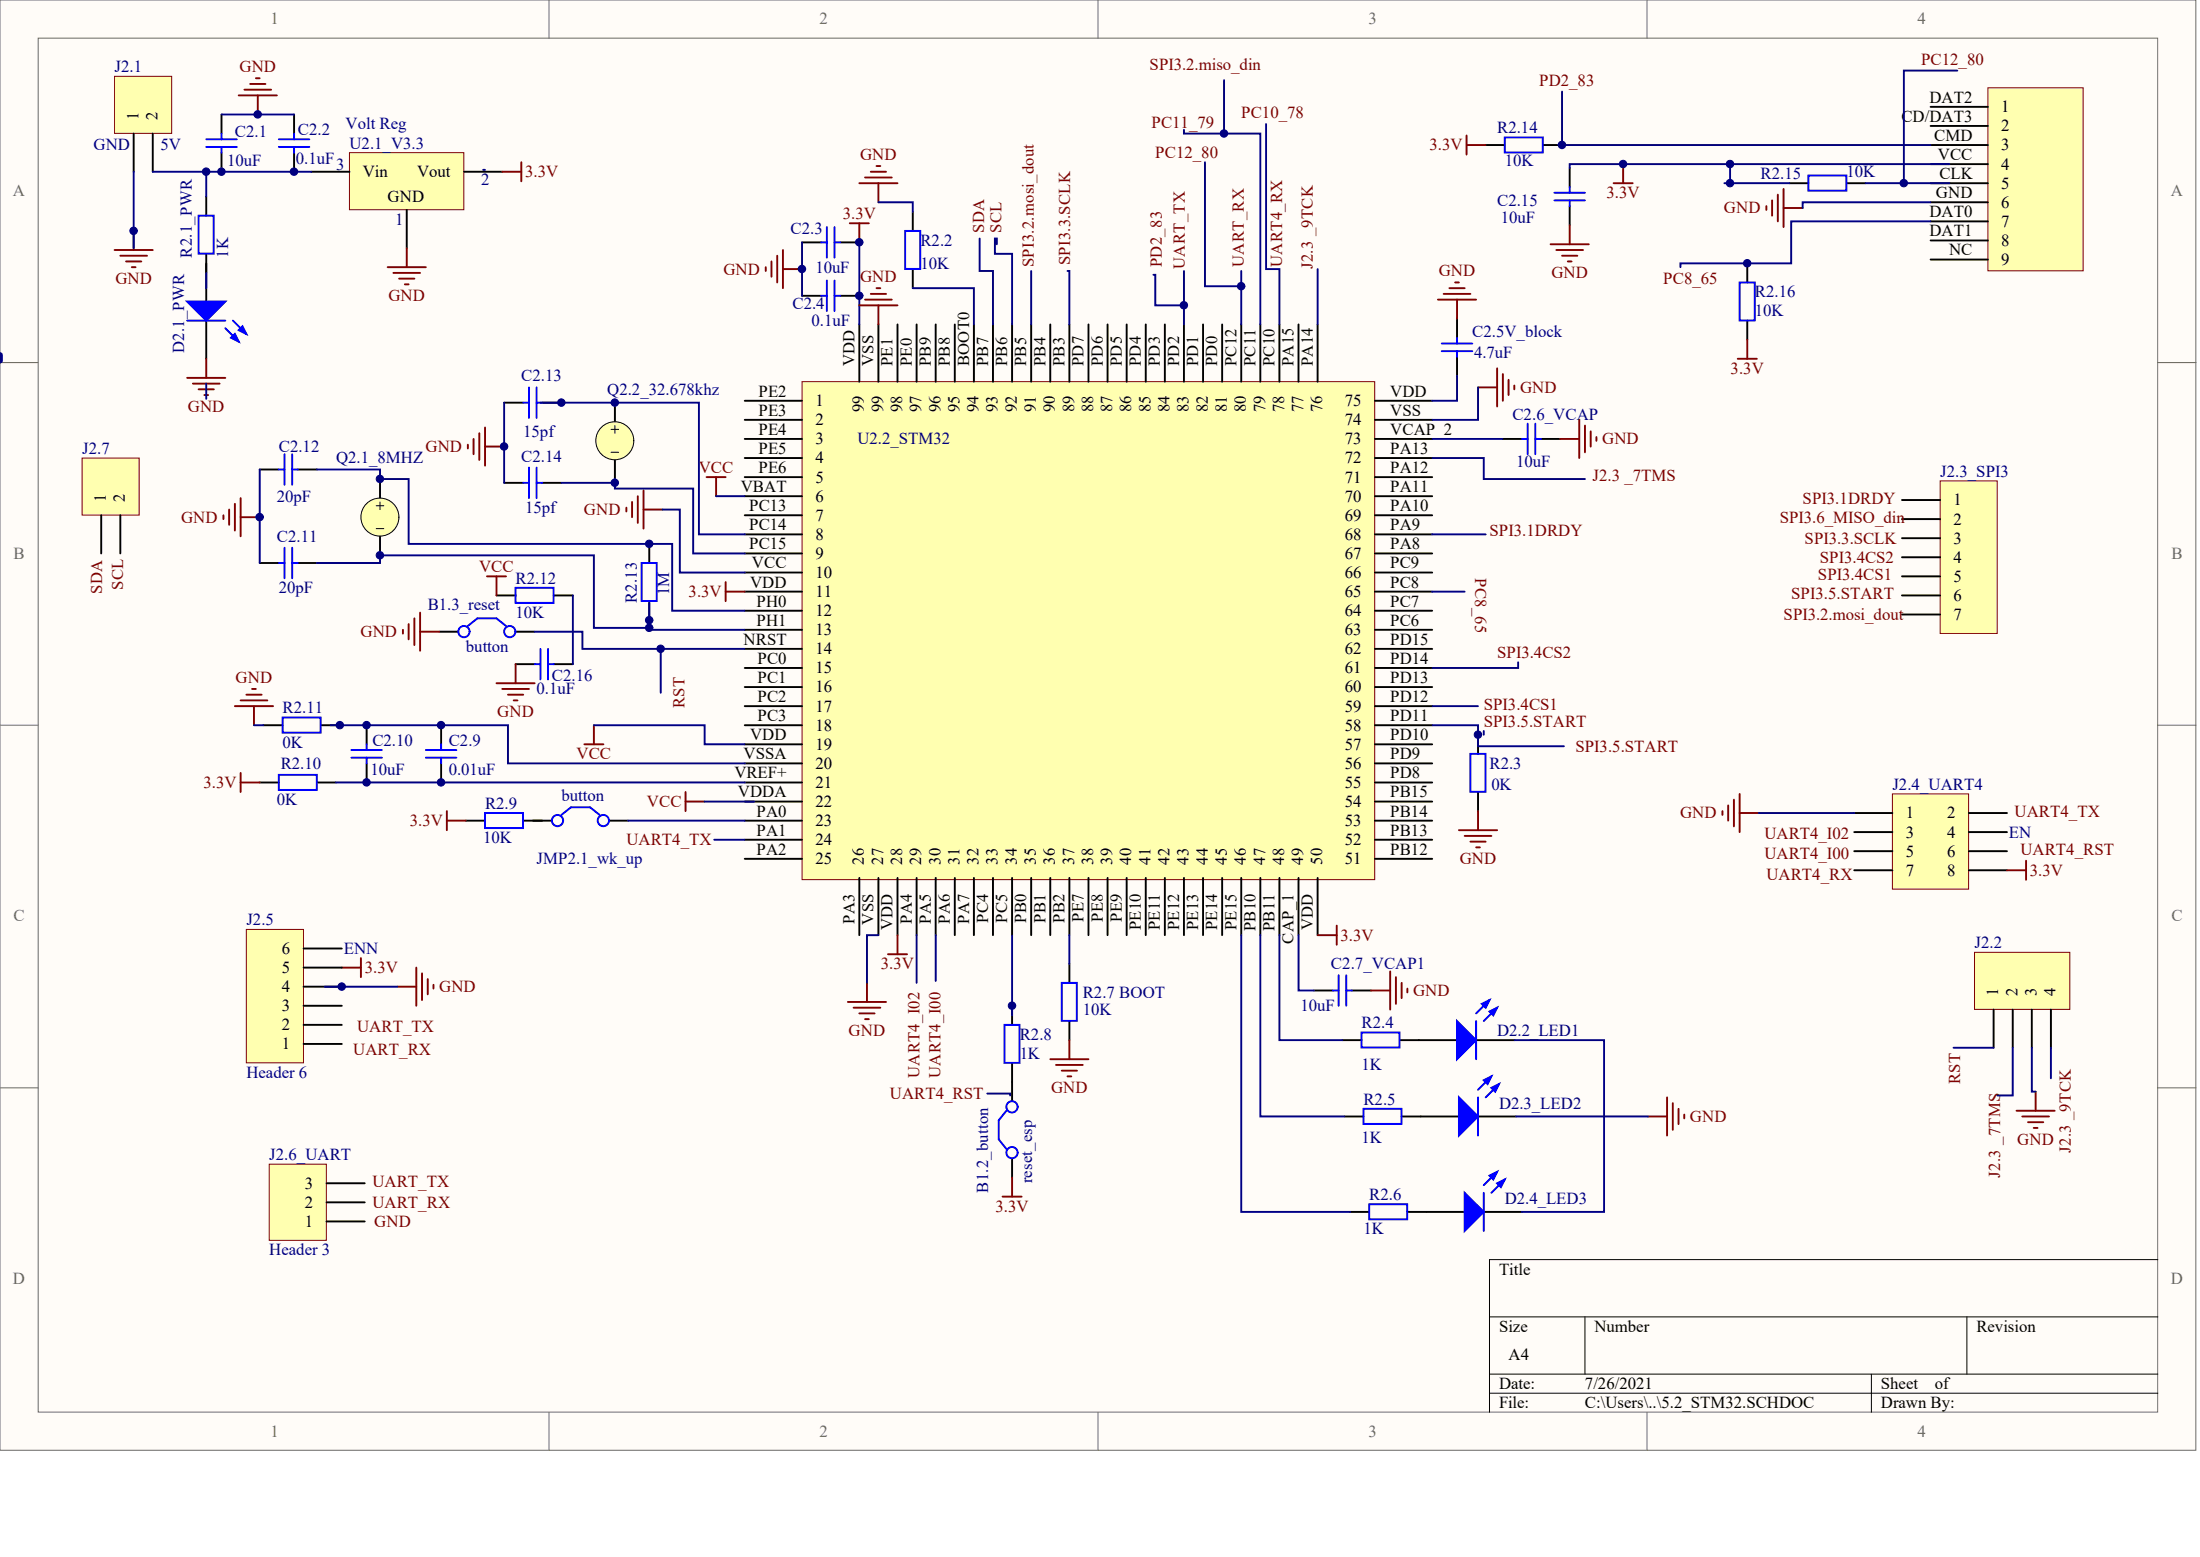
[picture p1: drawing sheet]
<svg xmlns="http://www.w3.org/2000/svg" width="840mm" height="594mm" viewBox="0 0 840 594" stroke-linecap="round" stroke-linejoin="round" font-family="sans-serif">
<g fill="#fffcf8" stroke="#696969" stroke-width=".38">
<path d="M0 0h838v553.4h-838z"/>
<path d="M14.6 14.6h808.8v524.2h-808.8z"/>
</g>
<path d="M209.5 0v14.6M419 0v14.6M628.6 0v14.6M0 138.4h14.6M823.5 138.4h14.6M0 276.7h14.6M823.5 276.7h14.6M0 415.1h14.6M823.5 415.1h14.6M209.5 538.9v14.5M419 538.9v14.5M628.6 538.9v14.5" fill="none" stroke="#696969" stroke-width=".38"/>
<path d="M823.5 480.6h-255.1v58.3M568.4 502.5h255.1M604.9 502.5v21.8M750.6 502.5v21.8M568.4 524.3h255.1M568.4 531.6h255.1M714.2 524.3v14.6" fill="none" stroke="#000" stroke-width=".38"/>
<path d="M306.1 145.6h218.5v190h-218.5z" fill="#ffffb0" stroke="#800000" stroke-width=".38"/>
<g fill="none" stroke="#000" stroke-width=".73">
<path d="M328 123.8v21.8M335.2 123.8v21.8M342.5 123.8v21.8M349.8 123.8v21.8M357.1 123.8v21.8M364.4 123.8v21.8M371.7 123.8v21.8M379 123.8v21.8M386.3 123.8v21.8M393.5 123.8v21.8M400.8 123.8v21.8M408.1 123.8v21.8"/>
<path d="M415.4 123.8v21.8M422.7 123.8v21.8M430 123.8v21.8M437.3 123.8v21.8M444.6 123.8v21.8M451.8 123.8v21.8M459.1 123.8v21.8M466.4 123.8v21.8M473.7 123.8v21.8M481 123.8v21.8M488.3 123.8v21.8M495.6 123.8v21.8"/>
<path d="M502.9 123.8v21.8M284.2 152.9h21.9M524.7 152.9h21.9M284.2 160.2h21.9M284.2 167.5h21.9M284.2 174.8h21.9M524.7 160.2h21.9M524.7 167.5h21.9M524.7 174.8h21.9M284.2 182h21.9M284.2 189.3h21.9M284.2 196.6h21.9"/>
<path d="M524.7 182h21.9M524.7 189.3h21.9M524.7 196.6h21.9M284.2 203.9h21.9M284.2 211.2h21.9M284.2 218.5h21.9M524.7 203.9h21.9M524.7 211.2h21.9M524.7 218.5h21.9M284.2 225.7h21.9M284.2 233h21.9M524.7 225.7h21.9"/>
<path d="M524.7 233h21.9M284.2 240.3h21.9M284.2 247.6h21.9M284.2 254.9h21.9M524.7 240.3h21.9M524.7 247.6h21.9M524.7 254.9h21.9M284.2 262.1h21.9M284.2 269.4h21.9M284.2 276.7h21.9M524.7 262.1h21.9M524.7 269.4h21.9"/>
<path d="M524.7 276.7h21.9M284.2 284h21.9M284.2 291.3h21.9M284.2 298.6h21.9M524.7 284h21.9M524.7 291.3h21.9M524.7 298.6h21.9M284.2 305.8h21.9M284.2 313.1h21.9M524.7 305.8h21.9M524.7 313.1h21.9M284.2 320.4h21.9"/>
<path d="M284.2 327.7h21.9M328 335v21.8M335.2 335v21.8M342.5 335v21.8M349.8 335v21.8M357.1 335v21.8M364.4 335v21.8M371.7 335v21.8M379 335v21.8M386.3 335v21.8M393.5 335v21.8M400.8 335v21.8"/>
<path d="M408.1 335v21.8M415.4 335v21.8M422.7 335v21.8M430 335v21.8M437.3 335v21.8M444.6 335v21.8M451.8 335v21.8M459.1 335v21.8M466.4 335v21.8M473.7 335v21.8M481 335v21.8M488.3 335v21.8"/>
<path d="M495.6 335v21.8M502.9 335v21.8M524.7 320.4h21.9M524.7 327.7h21.9"/>
</g>
<path d="M43.7 29.1h21.8v21.8h-21.8z" fill="#ffffb0" stroke="#800000" stroke-width=".38"/>
<path d="M51 51v14.5M58.3 51v14.5" fill="none" stroke="#000" stroke-width=".73"/>
<path d="M133.4 58.3h43.6v21.7h-43.6z" fill="#ffffb0" stroke="#800000" stroke-width=".38"/>
<g fill="none" stroke="#000" stroke-width=".73">
<path d="M84.5 43.7v7.3M84.5 58.3v7.2M112.2 43.7v7.3M112.2 58.3v7.2M78.7 75v7.3M118.8 65.5h14.6M177.1 65.5h14.6M78.7 96.8v18.3M155.2 80.1v14.6M306.1 92.5h7.3M320.7 92.5h7.3M348.4 80.8v7.3"/>
<path d="M306.1 112.9h7.3M320.7 112.9h7.3M348.4 102.7v7.3M78.7 122.3v14.6M556.1 121.6v7.3M556.1 136.2v7.3M573.6 167.5h7.2M588.1 167.5h7.3M145 182.8v7.3M145 204.6v7.3M247.8 207.5v7.3M189.5 227.2h7.3"/>
<path d="M211.3 227.2h7.3M247.8 229.4v7.3M167.6 241h7.3M196.8 241h7.3M196.8 253.4h7.3M211.3 253.4h7.3M100.6 276.7h7.3M122.4 276.7h7.3M139.9 276.7v7.3M168.3 276.7v7.3M99.1 298.6h7.3M121 298.6h7.3"/>
<path d="M139.9 291.3v7.3M168.3 291.3v7.3M564.1 280.4v7.2M177.8 313.1h7.3M199.7 313.1h10.9M232.5 313.1h7.3M564.1 302.2v7.3M408.1 367.7v7.3M501.4 377.9h7.3M516 377.9h7.3M386.3 383.8v7.2M408.1 389.6v7.3"/>
<path d="M512.3 396.9h7.3M534.2 396.9h21.9M563.3 396.9h14.6M386.3 405.6v14.6M513.1 426h7.2M534.9 426h21.9M564.1 426h14.6M386.3 442v7.3M515.2 462.4h7.3M537.1 462.4h21.9M566.3 462.4h14.5"/>
</g>
<g fill="none" stroke="#800000" stroke-width=".73">
<path d="M91.1 36.4h14.6M93.3 34.2h10.2M95.5 32h5.8M97.7 29.9h1.4M98.4 36.4v7.3M191.7 65.5h7.3M199 61.9v7.3M328 69.9h14.5M330.1 67.7h10.2M332.3 65.5h5.9M334.5 63.3h1.5M335.2 69.9v7.3"/>
<path d="M43.7 95.4h14.6M45.9 97.6h10.2M48.1 99.8h5.8M51 88.1v7.3M155.2 94.7v7.2M294.4 99.8v5.8M296.6 97.6v10.2M298.8 95.4v14.6M324.3 85.2h7.3M328 85.2v7.3M50.3 101.9h1.4M147.9 101.9h14.6"/>
<path d="M150.1 104.1h10.2M152.3 106.3h5.8M154.5 108.5h1.5M292.2 101.9v1.5M298.8 102.7h7.3M548.8 114.3h14.5M551 112.1h10.2M553.1 110h5.9M555.3 107.8h1.5M556.1 114.3v7.3M78.7 136.9v7.3M71.4 144.2h14.6"/>
<path d="M73.6 146.4h10.2M75.8 148.5h5.8M78 150.7h1.4M564.1 147.8h7.3M571.4 140.5v14.6M573.6 142.7v10.2M575.7 144.9v5.8M577.9 147.1v1.4M595.4 167.5h7.3M602.7 160.2v14.6M604.9 162.4v10.2M607.1 164.6v5.8"/>
<path d="M609.3 166.8v1.4M185.8 219.9h7.3M189.5 219.9v7.3M156 238.1v5.8M158.1 235.9v10.2M160.3 233.7v14.6M153.8 240.3v1.5M160.3 241h7.3M196.8 253.4v7.3M89.6 269.4h14.6M91.8 267.2h10.2M94 265.1h5.8"/>
<path d="M96.2 262.9h1.5M96.9 269.4v7.3M189.5 260.7h14.6M191.7 262.9h10.2M193.9 265.1h5.8M196 267.2h1.5M226.7 276.7v7.3M91.8 294.9v7.3M91.8 298.6h7.3M223 284h7.3M170.5 309.5v7.3M170.5 313.1h7.3"/>
<path d="M261.6 302.2v7.3M261.6 305.8h7.3M556.8 316.8h14.6M559 318.9h10.2M564.1 309.5v7.3M561.2 321.1h5.8M563.3 323.3h1.5M342.5 356.8v7.3M502.9 356.8h7.2M510.1 353.2v7.3M330.9 375v7.3M338.9 364.1h7.3"/>
<path d="M523.3 377.9h7.3M530.6 370.6v14.6M532.7 372.8v10.2M534.9 375v5.8M537.1 377.2v1.5M323.6 382.3h14.6M325.8 384.5h10.2M328 386.7h5.8M330.1 388.9h1.5M408.1 396.9v7.2M400.8 404.1h14.6M403 406.3h10.2"/>
<path d="M405.2 408.5h5.8M407.4 410.7h1.4M636.2 418.7v14.6M628.9 426h7.3M638.4 420.9v10.2M640.6 423.1v5.8M642.8 425.3v1.4M382.6 456.6h7.3M386.3 449.3v7.3"/>
</g>
<g fill="none" stroke="#000080" stroke-width=".73">
<path d="M84.5 43.7h27.7M51 65.5v29.2M58.3 65.5h60.5M78.7 65.5v9.5M306.1 92.5v20.4M328 92.5v31.3M78.7 104.1v5.9M393.5 103.4v20.4M407.4 103.4h.7v20.4M451.8 103.4v20.4M473.7 103.4v20.4M502.9 102.7v21.1"/>
<path d="M78.7 146.4v5.8M556.1 143.5v9.4h-9.5M564.1 147.8v12.4h-17.5M546.6 174.8h19.7v8h38.6M546.6 167.5h27M546.6 203.9h20.4M218.6 227.2v26.2M204.1 241h18.2v6.6h61.9M96.9 276.7h3.7M126.1 276.7h67.8v14.6h90.3M226.7 276.7h42.2v7.3h15.3M546.6 269.4h17.5"/>
<path d="M128.3 298.6h155.9M239.8 313.1h44.4M268.9 305.8h19M272.6 320.4h11.6M335.2 356.8h-4.3v18.2M349.8 356.8v18.2M357.1 356.8v17.5M386.3 356.8v30.6M408.1 356.8v10.9M473.7 356.8v105.6h41.5M481 356.8v69.2h32.1M488.3 356.8v40.1h24"/>
<path d="M495.6 356.8v21.1h5.8M577.9 396.9h34.3v65.5h-31.4M578.7 426h50.2"/>
</g>
<g fill="none" stroke="#00f" stroke-width=".73">
<path d="M78.7 53.2h11.7M78.7 56.1h11.7M84.5 51v2.2M84.5 56.1v2.2M106.4 53.2h11.7M106.4 56.1h11.7M112.2 51v2.2M112.2 56.1v2.2M75.8 82.3h5.8v14.5h-5.8zM313.4 92.5h2.2M315.6 86.7v11.6M318.5 86.7v11.6"/>
<path d="M318.5 92.5h2.2M345.4 88.1h5.8v14.5h-5.8zM313.4 112.9h2.2M315.6 107v11.7M318.5 107v11.7M318.5 112.9h2.2M71.4 122.3h14.6M86 125.2l5.1 5.1M88.9 122.3l5.1 5.1M550.2 131.1h11.7M550.2 134h11.7M556.1 128.9v2.2"/>
<path d="M556.1 134v2.2M580.8 167.5h2.2M583 161.7v11.6M585.9 161.7v11.6M585.9 167.5h2.2M244.9 214.8h5.7v14.5h-5.7zM178.6 238.8l3.6-2.9h7.3l3.6 2.9M196.8 224.3h14.5v5.7h-14.5zM204.1 253.4h2.1M206.2 247.6v11.6M209.2 247.6v11.6M209.2 253.4h2.1"/>
<path d="M107.9 273.8h14.5v5.8h-14.5zM106.4 295.6h14.5v5.8h-14.5zM134.1 286.2h11.7M134.1 289.1h11.7M139.9 284v2.2M139.9 289.1v2.2M162.5 286.2h11.7M162.5 289.1h11.7M168.3 284v2.2M168.3 289.1v2.2M561.2 287.6h5.7v14.5h-5.7zM185.1 310.2h14.5v5.8h-14.5z"/>
<path d="M214.3 310.9l3.6-2.9h7.3l3.6 2.9M405.2 375h5.8v14.5h-5.8zM508.7 377.9h2.2M510.9 372.1v11.7M513.8 372.1v11.7M513.8 377.9h2.2M383.3 391h5.8v14.5h-5.8zM519.6 394h14.5v5.7h-14.5zM563.3 389.6v14.5M568.4 381.6l-5.1 5.1M571.4 384.5l-5.1 5.1M564.1 418.7v14.6"/>
<path d="M569.2 410.7l-5.1 5.1M572.1 413.6l-5.1 5.1M384.1 423.8l-2.9 3.6v7.3l2.9 3.7M520.3 423.1h14.6v5.7h-14.6zM522.5 459.5h14.5v5.7h-14.5zM566.3 455.1v14.6M571.4 447.1l-5.1 5.1M574.3 450l-5.1 5.1"/>
<circle cx="177.1" cy="241" r="2.15"/>
<circle cx="194.5" cy="241" r="2.15"/>
<circle cx="212.8" cy="313.1" r="2.15"/>
<circle cx="230.3" cy="313.1" r="2.15"/>
<circle cx="386.2" cy="422.3" r="2.15"/>
<circle cx="386.2" cy="439.8" r="2.15"/>
</g>
<g fill="#00f" stroke="#00f" stroke-width=".73">
<path d="M71.4 115.1h14.6l-7.3 7.2z"/>
<path d="M88.2 128.9l1.4-1.5 1.5 2.9z"/>
<path d="M91.1 126l1.5-1.5 1.4 2.9z"/>
<path d="M556.1 389.6l7.2 7.3-7.2 7.2z"/>
<path d="M568.4 385.9l3-1.4-1.5 2.9z"/>
<path d="M565.5 383l2.9-1.4-1.4 2.9z"/>
<path d="M556.8 418.7l7.3 7.3-7.3 7.3z"/>
<path d="M569.2 415.1l2.9-1.5-1.5 2.9z"/>
<path d="M566.3 412.2l2.9-1.5-1.5 2.9z"/>
<path d="M559 455.1l7.3 7.3-7.3 7.3z"/>
<path d="M571.4 451.5l2.9-1.5-1.5 2.9z"/>
<path d="M568.4 448.6l3-1.5-1.5 2.9z"/>
</g>
<path d="M0 135.4v2.2" fill="none" stroke="#000080" stroke-width="2.2"/>
<circle cx="145" cy="197.3" r="7.2" fill="#ffffb0" stroke="#000" stroke-width=".38"/>
<path d="M143.6 193h2.9M145 191.5v2.9M143.6 201.7h2.9" fill="none" stroke="#000" stroke-width=".38"/>
<path d="M99.1 179.1v35.7M121 179.1h24v3.7h11v24.7h100.5v25.5h27.7M252.9 194.4h6.5v24.1h24.8M121 214.8h24v-2.9h81.7v27.7h21.1v.7h36.4M247.8 230.1v9.5" fill="none" stroke="#000080" stroke-width=".73"/>
<path d="M192.4 153.6h7.3M207 153.6h7.3M234.7 153.6v7.3M99.1 179.1h7.3M113.7 179.1h7.3M234.7 175.5v7.3M192.4 184.2h7.3M207 184.2h7.3M99.1 214.8h7.3M113.7 214.8h7.3" fill="none" stroke="#000" stroke-width=".73"/>
<g fill="none" stroke="#00f" stroke-width=".73">
<path d="M199.7 153.6h2.2M201.9 147.8v11.7M204.8 147.8v11.7M204.8 153.6h2.2M106.4 179.1h2.2M108.6 173.3v11.7M111.5 173.3v11.7M111.5 179.1h2.2M201.9 178.4v11.7M204.8 178.4v11.7M199.7 184.2h2.2M204.8 184.2h2.2"/>
<path d="M106.4 214.8h2.2M108.6 209v11.6M111.5 209v11.6M111.5 214.8h2.2"/>
</g>
<path d="M85.3 196.6v1.5M87.5 194.4v5.9M89.6 192.2v10.2M91.8 190.1v14.5M91.8 197.3h7.3M239 193.7v1.5M241.2 191.5v5.8M243.4 189.3v10.2M245.6 187.1v14.6M245.6 194.4h7.3" fill="none" stroke="#800000" stroke-width=".73"/>
<circle cx="234.6" cy="168.2" r="7.2" fill="#ffffb0" stroke="#000" stroke-width=".38"/>
<path d="M233.2 163.8h2.9M233.2 172.6h2.9M234.7 162.4v2.9" fill="none" stroke="#000" stroke-width=".38"/>
<path d="M192.4 153.6v30.6M206.2 153.6h60.5v50.3h17.5M234.7 182.8v1.4h-20.4M234.7 184.2v2.2h29.8v24.8h19.7M273.3 189.3h10.9" fill="none" stroke="#000080" stroke-width=".73"/>
<path d="M178.6 169.7v1.4M180.7 167.5v5.8M182.9 165.3v10.2M185.1 163.1v14.6M185.1 170.4h7.3M269.6 182h7.3M273.3 182v7.3" fill="none" stroke="#800000" stroke-width=".73"/>
<path d="M740.4 183.5h21.8v58.2h-21.8z" fill="#ffffb0" stroke="#800000" stroke-width=".38"/>
<path d="M725.9 190.8h14.5M725.9 198.1h14.5M725.9 205.3h14.5M725.9 212.6h14.5M725.9 219.9h14.5M725.9 227.2h14.5M725.9 234.5h14.5" fill="none" stroke="#000" stroke-width=".73"/>
<path d="M722.2 302.9h29.1v36.4h-29.1z" fill="#ffffb0" stroke="#800000" stroke-width=".38"/>
<path d="M707.6 310.2h14.6M707.6 317.5h14.6M751.4 310.2h14.5M751.4 317.5h14.5M707.6 324.8h14.6M707.6 332.1h14.6M751.4 324.8h14.5M751.4 332.1h14.5" fill="none" stroke="#000" stroke-width=".73"/>
<g fill="none" stroke="#800000" stroke-width=".73">
<path d="M657.4 309.5v1.4M659.5 307.3v5.8M661.7 305.1v10.2M663.9 302.9v14.6M663.9 310.2h7.3M765.9 332.1h7.3M773.2 328.4v7.3M130.5 369.2h7.2M137.7 365.6v7.2M151.6 376.5h7.3M158.9 369.2v14.6M161.1 371.4v10.2"/>
<path d="M163.2 373.6v5.8M165.4 375.7v1.5M776.9 416.5v7.3M769.6 423.8h14.6M771.8 426h10.2M774 428.2h5.8M776.2 430.4h1.4"/>
</g>
<path d="M671.2 310.2h36.4M376.8 417.3h8.7v.7" fill="none" stroke="#000080" stroke-width=".73"/>
<path d="M758.7 33.5h36.3v69.8h-36.3z" fill="#ffffb0" stroke="#800000" stroke-width=".38"/>
<g fill="none" stroke="#000" stroke-width=".73">
<path d="M567 55.3h7.3M588.9 55.3h7.2M736.8 40.8h21.9M736.8 48.1h21.9M736.8 55.3h21.9M599.1 64.1v7.3M599.1 78.6v7.3M682.9 69.9h7.3M704.7 69.9h7.3M736.8 62.6h21.9M736.8 69.9h21.9M736.8 77.2h21.9"/>
<path d="M736.8 84.5h21.9M736.8 91.7h21.9M736.8 99h21.9M666.8 100.5v7.3M666.8 122.3v7.3"/>
</g>
<path d="M596.1 34.9v20.4M451.8 49.5v1.5h29.2v72.8M483.2 47.3v55.4h5.1v21.1M594.7 55.3h142.1M459.9 61.9v47.3h13.8M658.1 69.9h24.8M712 69.9h32.1M736.8 77.2h-48.8v2.2M744.1 62.6h-145v1.5M736.8 84.5h-53.2v16h-16.8v-.7M666.8 100.5h-25.5v1.4M546.6 225.7h12.4" fill="none" stroke="#000080" stroke-width=".73"/>
<path d="M574.3 52.4h14.5v5.8h-14.5zM593.2 73.5h11.7M593.2 76.5h11.7M599.1 71.4v2.1M599.1 76.5v2.1M690.2 67h14.5v5.7h-14.5zM663.9 107.8h5.8v14.5h-5.8z" fill="none" stroke="#00f" stroke-width=".73"/>
<g fill="none" stroke="#800000" stroke-width=".73">
<path d="M559.7 51.7v7.3M559.7 55.3h7.3M615.8 69.9h7.3M619.5 62.6v7.3M674.1 78.6v1.5M676.3 76.5v5.8M678.5 74.3v10.2M680.7 72.1v14.6M680.7 79.4h7.3M591.8 93.2h14.5M594 95.4h10.2M596.1 97.6h5.9"/>
<path d="M598.3 99.8h1.5M599.1 85.9v7.3M663.2 136.9h7.3M666.8 129.6v7.3"/>
</g>
<path d="M31.3 174.8h21.8v21.7h-21.8z" fill="#ffffb0" stroke="#800000" stroke-width=".38"/>
<path d="M38.6 196.6v14.6M45.9 196.6v14.6" fill="none" stroke="#000" stroke-width=".73"/>
<path d="M335.2 77.2h13.2v3.6M373.9 91v12.4h5.1v20.4M380.4 93.2v-2.2h-.7v5.8h6.6v27M348.4 110h23.3v13.8M440.2 104.9h.7v11.6h10.9M579.4 252.7v2.2h-32.8" fill="none" stroke="#000080" stroke-width=".73"/>
<path d="M753.6 363.4h36.3v21.7h-36.3z" fill="#ffffb0" stroke="#800000" stroke-width=".38"/>
<path d="M760.8 385.2v14.6M768.1 385.2v14.6M775.4 385.2v14.6M782.7 385.2v14.6" fill="none" stroke="#000" stroke-width=".73"/>
<path d="M252.2 247.6v16.7M745.5 399.8h15.3M768.1 399.8v18.2h-5.8M775.4 399.8v16.7h1.5M782.7 399.8v11.6" fill="none" stroke="#000080" stroke-width=".73"/>
<path d="M102.8 444.2h21.7v29.1h-21.7z" fill="#ffffb0" stroke="#800000" stroke-width=".38"/>
<path d="M124.6 458.8h14.6M124.6 451.5h14.6M124.6 466h14.6" fill="none" stroke="#000" stroke-width=".73"/>
<path d="M94 354.6h21.8v50.9h-21.8z" fill="#ffffb0" stroke="#800000" stroke-width=".38"/>
<path d="M115.9 376.5h14.6M115.9 369.2h14.6M115.9 361.9h14.6M115.9 398.3h14.6M115.9 391h14.6M115.9 383.8h14.6" fill="none" stroke="#000" stroke-width=".73"/>
<path d="M467.1 30.6v20.4M747 26.9h-20.4v43M184.4 64.8h.7M660.3 62.6v7.3M546.6 276.7h17.5v8h32.8M566.3 278.9v1.5M123.9 376.5h27.7" fill="none" stroke="#000080" stroke-width=".73"/>
<path d="M328 116.5h14.5M330.1 114.3h10.2M332.3 112.1h5.9M334.5 110h1.5M335.2 116.5v7.3M276.9 222.1v7.3M276.9 225.7h7.3" fill="none" stroke="#800000" stroke-width=".73"/>
<g fill="#000080" stroke="#000080" stroke-width=".38">
<circle cx="51" cy="88.1" r="1.42"/>
<circle cx="78.7" cy="65.5" r="1.42"/>
<circle cx="84.5" cy="65.5" r="1.42"/>
<circle cx="98.3" cy="43.7" r="1.42"/>
<circle cx="99.1" cy="197.3" r="1.42"/>
<circle cx="112.2" cy="65.5" r="1.42"/>
<circle cx="129.7" cy="276.7" r="1.42"/>
<circle cx="130.4" cy="376.4" r="1.42"/>
<circle cx="139.9" cy="298.5" r="1.42"/>
<circle cx="139.9" cy="276.7" r="1.42"/>
<circle cx="145" cy="211.9" r="1.42"/>
<circle cx="145" cy="182.7" r="1.42"/>
<circle cx="168.3" cy="298.5" r="1.42"/>
<circle cx="168.3" cy="276.7" r="1.42"/>
<circle cx="192.4" cy="170.4" r="1.42"/>
<circle cx="214.2" cy="153.6" r="1.42"/>
<circle cx="234.6" cy="184.2" r="1.42"/>
<circle cx="234.6" cy="153.6" r="1.42"/>
<circle cx="247.7" cy="239.5" r="1.42"/>
<circle cx="247.7" cy="236.6" r="1.42"/>
<circle cx="247.7" cy="207.5" r="1.42"/>
<circle cx="252.1" cy="247.5" r="1.42"/>
<circle cx="306.1" cy="102.6" r="1.42"/>
<circle cx="327.9" cy="112.8" r="1.42"/>
<circle cx="327.9" cy="92.4" r="1.42"/>
<circle cx="386.2" cy="383.7" r="1.42"/>
<circle cx="451.8" cy="116.5" r="1.42"/>
<circle cx="467.1" cy="50.9" r="1.42"/>
<circle cx="473.7" cy="109.2" r="1.42"/>
<circle cx="564" cy="280.3" r="1.42"/>
<circle cx="596.1" cy="55.3" r="1.42"/>
<circle cx="619.4" cy="62.6" r="1.42"/>
<circle cx="660.2" cy="69.9" r="1.42"/>
<circle cx="660.2" cy="62.6" r="1.42"/>
<circle cx="666.8" cy="100.5" r="1.42"/>
<circle cx="726.6" cy="69.9" r="1.42"/>
</g>
<g font-size="6.4" fill="#696969">
<text x="103.2" y="9.3">1</text>
<text x="312.7" y="9.3">2</text>
<text x="522.2" y="9.3">3</text>
<text x="731.8" y="9.3">4</text>
<text x="5" y="74.9">A</text>
<text x="828.5" y="74.9">A</text>
<text x="5.2" y="213.2">B</text>
<text x="828.7" y="213.2">B</text>
<text x="5.2" y="351.6">C</text>
<text x="828.7" y="351.6">C</text>
<text x="5" y="490">D</text>
<text x="828.5" y="490">D</text>
<text x="103.2" y="548.2">1</text>
<text x="312.7" y="548.2">2</text>
<text x="522.2" y="548.2">3</text>
<text x="731.8" y="548.2">4</text>
</g>
<g font-size="6.4" fill="#000080">
<text x="43.7" y="27.6">J2.1</text>
<text x="89.6" y="52.3">C2.1</text>
<text x="113.7" y="51.6">C2.2</text>
<text x="131.9" y="49.4">Volt Reg</text>
<text x="571.4" y="50.9">R2.14</text>
<text x="35.7" y="57.4">GND</text>
<text x="61.2" y="57.4">5V</text>
<text x="133.4" y="56.7">U2.1_V3.3</text>
<text x="86.7" y="63.2">10uF</text>
<text x="113" y="62.5">0.1uF</text>
<text x="128.3" y="64.7">3</text>
<text x="574.3" y="63.2">10K</text>
<text x="183.7" y="70.5">2</text>
<text x="671.9" y="68.3">R2.15</text>
<text x="704.7" y="67.6">10K</text>
<text x="571.4" y="78.5">C2.15</text>
<text x="150.9" y="85.8">1</text>
<text x="301.7" y="89.4">C2.3</text>
<text x="572.8" y="85.1">10uF</text>
<text x="351.3" y="93.8">R2.2</text>
<text x="311.2" y="104">10uF</text>
<text x="351.3" y="102.6">10K</text>
<text x="669.7" y="113.5">R2.16</text>
<text x="302.4" y="117.8">C2.4</text>
<text x="309.7" y="124.4">0.1uF</text>
<text x="669.7" y="120.8">10K</text>
<text x="561.9" y="128.8">C2.5V_block</text>
<text x="562.6" y="136.8">4.7uF</text>
<text x="199" y="145.5">C2.13</text>
<text x="231.8" y="150.6">Q2.2_32.678khz</text>
<text x="577.2" y="160.1">C2.6_VCAP</text>
<text x="199.7" y="166.6">15pf</text>
<text x="31.3" y="173.2">J2.7</text>
<text x="106.4" y="172.5">C2.12</text>
<text x="327.2" y="169.6">U2.2_STM32</text>
<text x="128.3" y="176.8">Q2.1_8MHZ</text>
<text x="199" y="176.1">C2.14</text>
<text x="578.7" y="178.3">10uF</text>
<text x="740.4" y="181.9">J2.3_SPI3</text>
<text x="105.7" y="191.4">20pF</text>
<text x="200.4" y="195.8">15pf</text>
<text x="105.7" y="206.7">C2.11</text>
<text x="106.4" y="226.4">20pF</text>
<text x="196.8" y="222.7">R2.12</text>
<text x="163.2" y="232.9">B1.3_reset</text>
<text x="196.8" y="235.8">10K</text>
<text x="177.8" y="248.9">button</text>
<text x="210.6" y="259.8">C2.16</text>
<text x="204.8" y="264.9">0.1uF</text>
<text x="107.9" y="272.2">R2.11</text>
<text x="107.9" y="285.3">0K</text>
<text x="142.1" y="284.6">C2.10</text>
<text x="171.3" y="284.6">C2.9</text>
<text x="107.1" y="293.3">R2.10</text>
<text x="568.4" y="293.3">R2.3</text>
<text x="141.4" y="295.5">10uF</text>
<text x="171.3" y="295.5">0.01uF</text>
<text x="214.3" y="305.7">button</text>
<text x="569.2" y="301.4">0K</text>
<text x="722.2" y="301.4">J2.4_UART4</text>
<text x="105.7" y="307.2">0K</text>
<text x="185.1" y="308.6">R2.9</text>
<text x="184.4" y="321.7">10K</text>
<text x="766.7" y="319.6">EN</text>
<text x="204.8" y="329.8">JMP2.1_wk_up</text>
<text x="94" y="353.1">J2.5</text>
<text x="131.2" y="364">ENN</text>
<text x="753.6" y="361.8">J2.2</text>
<text x="508" y="369.8">C2.7_VCAP1</text>
<text x="413.2" y="380.7">R2.7 BOOT</text>
<text x="413.2" y="387.3">10K</text>
<text x="496.3" y="385.8">10uF</text>
<text x="519.6" y="392.4">R2.4</text>
<text x="571.4" y="395.3">D2.2_LED1</text>
<text x="389.2" y="396.7">R2.8</text>
<text x="389.2" y="404">1K</text>
<text x="94" y="411.3">Header 6</text>
<text x="519.6" y="408.4">1K</text>
<text x="520.3" y="421.5">R2.5</text>
<text x="572.1" y="423">D2.3_LED2</text>
<text x="519.6" y="436.1">1K</text>
<text x="102.8" y="442.6">J2.6_UART</text>
<text x="522.5" y="457.9">R2.6</text>
<text x="574.3" y="459.4">D2.4_LED3</text>
<text x="520.3" y="471">1K</text>
<text x="102.8" y="479">Header 3</text>
</g>
<g font-size="6.4" fill="#800000">
<text x="91.4" y="27.6">GND</text>
<text x="438.7" y="26.8">SPI3.2.miso_din</text>
<text x="733.2" y="24.6">PC12_80</text>
<text x="587.4" y="32.6">PD2_83</text>
<text x="473.7" y="45">PC10_78</text>
<text x="439.5" y="48.7">PC11_79</text>
<text x="545.6" y="57.4">3.3V</text>
<text x="328.2" y="61">GND</text>
<text x="440.9" y="60.3">PC12_80</text>
<text x="200.4" y="67.6">3.3V</text>
<text x="613.1" y="75.6">3.3V</text>
<text x="321.6" y="83.6">3.3V</text>
<text x="657.9" y="81.4">GND</text>
<text x="276.1" y="104.7">GND</text>
<text x="328.2" y="107.7">GND</text>
<text x="549.1" y="105.5">GND</text>
<text x="592.1" y="106.2">GND</text>
<text x="44" y="108.4">GND</text>
<text x="634.8" y="108.4">PC8_65</text>
<text x="148.2" y="114.9">GND</text>
<text x="660.5" y="142.6">3.3V</text>
<text x="580.1" y="149.9">GND</text>
<text x="71.7" y="157.2">GND</text>
<text x="162.4" y="172.5">GND</text>
<text x="611.4" y="169.6">GND</text>
<text x="266.7" y="180.5">VCC</text>
<text x="607.8" y="183.4">J2.3 _7TMS</text>
<text x="222.9" y="196.5">GND</text>
<text x="688" y="192.1">SPI3.1DRDY</text>
<text x="69.1" y="199.4">GND</text>
<text x="679.2" y="199.4">SPI3.6_MISO_din</text>
<text x="568.4" y="204.5">SPI3.1DRDY</text>
<text x="688.7" y="207.4">SPI3.3.SCLK</text>
<text x="694.5" y="214.7">SPI3.4CS2</text>
<text x="182.9" y="218.3">VCC</text>
<text x="693.8" y="221.3">SPI3.4CS1</text>
<text x="262.8" y="227.8">3.3V</text>
<text x="683.6" y="228.5">SPI3.5.START</text>
<text x="680.7" y="236.5">SPI3.2.mosi_dout</text>
<text x="137.6" y="243.1">GND</text>
<text x="571.4" y="251.1">SPI3.4CS2</text>
<text x="89.9" y="260.6">GND</text>
<text x="189.8" y="273.7">GND</text>
<text x="566.3" y="270.8">SPI3.4CS1</text>
<text x="566.3" y="277.3">SPI3.5.START</text>
<text x="601.2" y="286.8">SPI3.5.START</text>
<text x="220" y="289.7">VCC</text>
<text x="77.7" y="300.6">3.3V</text>
<text x="246.9" y="307.9">VCC</text>
<text x="768.9" y="311.5">UART4_TX</text>
<text x="156.4" y="315.2">3.3V</text>
<text x="641.2" y="312.3">GND</text>
<text x="239" y="322.5">UART4_TX</text>
<text x="673.4" y="320.3">UART4_I02</text>
<text x="557.1" y="329.8">GND</text>
<text x="673.4" y="327.6">UART4_I00</text>
<text x="771" y="326.1">UART4_RST</text>
<text x="674.1" y="335.6">UART4_RX</text>
<text x="774.7" y="334.1">3.3V</text>
<text x="511.6" y="358.9">3.3V</text>
<text x="139.2" y="371.3">3.3V</text>
<text x="336.2" y="369.8">3.3V</text>
<text x="167.6" y="378.5">GND</text>
<text x="539.3" y="380">GND</text>
<text x="136.3" y="393.8">UART_TX</text>
<text x="323.9" y="395.3">GND</text>
<text x="134.8" y="402.6">UART_RX</text>
<text x="339.6" y="419.3">UART4_RST</text>
<text x="401.1" y="417.1">GND</text>
<text x="645" y="428.1">GND</text>
<text x="769.9" y="436.8">GND</text>
<text x="142.1" y="452.8">UART_TX</text>
<text x="142.1" y="460.8">UART_RX</text>
<text x="379.9" y="462.3">3.3V</text>
<text x="142.8" y="468.1">GND</text>
</g>
<g font-size="6.4">
<text x="736.4" y="39.2">DAT2</text>
<text x="725.6" y="46.5">CD/DAT3</text>
<text x="763.8" y="42.8">1</text>
<text x="738.2" y="53.8">CMD</text>
<text x="763.8" y="50.1">2</text>
<text x="763.8" y="57.4">3</text>
<text x="739.6" y="61">VCC</text>
<text x="763.8" y="64.7">4</text>
<text x="138.5" y="67.6">Vin</text>
<text x="159.2" y="67.6">Vout</text>
<text x="740.2" y="68.3">CLK</text>
<text x="763.8" y="72">5</text>
<text x="147.9" y="77.1">GND</text>
<text x="738.8" y="75.6">GND</text>
<text x="736.4" y="82.9">DAT0</text>
<text x="763.8" y="79.3">6</text>
<text x="763.8" y="86.5">7</text>
<text x="736.4" y="90.2">DAT1</text>
<text x="763.8" y="93.8">8</text>
<text x="743.9" y="97.5">NC</text>
<text x="763.8" y="101.1">9</text>
<text x="289.5" y="151.3">PE2</text>
<text x="311.2" y="155">1</text>
<text x="513.2" y="155">75</text>
<text x="530.6" y="151.3">VDD</text>
<text x="289.5" y="158.6">PE3</text>
<text x="530.6" y="158.6">VSS</text>
<text x="289.5" y="165.9">PE4</text>
<text x="311.2" y="162.3">2</text>
<text x="513.2" y="162.3">74</text>
<text x="530.6" y="165.9">VCAP_2</text>
<text x="289.5" y="173.2">PE5</text>
<text x="311.2" y="169.6">3</text>
<text x="513.2" y="169.6">73</text>
<text x="530.6" y="173.2">PA13</text>
<text x="311.2" y="176.8">4</text>
<text x="513.2" y="176.8">72</text>
<text x="289.5" y="180.5">PE6</text>
<text x="311.2" y="184.1">5</text>
<text x="513.2" y="184.1">71</text>
<text x="530.6" y="180.5">PA12</text>
<text x="282.7" y="187.8">VBAT</text>
<text x="311.2" y="191.4">6</text>
<text x="513.2" y="191.4">70</text>
<text x="530.6" y="187.8">PA11</text>
<text x="285.9" y="195">PC13</text>
<text x="530.6" y="195">PA10</text>
<text x="745.5" y="192.9">1</text>
<text x="285.9" y="202.3">PC14</text>
<text x="311.2" y="198.7">7</text>
<text x="513.2" y="198.7">69</text>
<text x="530.6" y="202.3">PA9</text>
<text x="745.5" y="200.1">2</text>
<text x="285.9" y="209.6">PC15</text>
<text x="311.2" y="206">8</text>
<text x="513.2" y="206">68</text>
<text x="530.6" y="209.6">PA8</text>
<text x="745.5" y="207.4">3</text>
<text x="311.2" y="213.2">9</text>
<text x="513.2" y="213.2">67</text>
<text x="745.5" y="214.7">4</text>
<text x="287" y="216.9">VCC</text>
<text x="311.2" y="220.5">10</text>
<text x="513.2" y="220.5">66</text>
<text x="530.6" y="216.9">PC9</text>
<text x="745.5" y="222">5</text>
<text x="286.3" y="224.2">VDD</text>
<text x="311.2" y="227.8">11</text>
<text x="513.2" y="227.8">65</text>
<text x="530.6" y="224.2">PC8</text>
<text x="288.7" y="231.4">PH0</text>
<text x="530.6" y="231.4">PC7</text>
<text x="745.5" y="229.3">6</text>
<text x="288.7" y="238.7">PH1</text>
<text x="311.2" y="235.1">12</text>
<text x="513.2" y="235.1">64</text>
<text x="530.6" y="238.7">PC6</text>
<text x="745.5" y="236.5">7</text>
<text x="311.2" y="242.4">13</text>
<text x="513.2" y="242.4">63</text>
<text x="283.8" y="246">NRST</text>
<text x="311.2" y="249.7">14</text>
<text x="513.2" y="249.7">62</text>
<text x="530.6" y="246">PD15</text>
<text x="289.1" y="253.3">PC0</text>
<text x="311.2" y="256.9">15</text>
<text x="513.2" y="256.9">61</text>
<text x="530.6" y="253.3">PD14</text>
<text x="289.1" y="260.6">PC1</text>
<text x="530.6" y="260.6">PD13</text>
<text x="289.1" y="267.9">PC2</text>
<text x="311.2" y="264.2">16</text>
<text x="513.2" y="264.2">60</text>
<text x="530.6" y="267.9">PD12</text>
<text x="289.1" y="275.1">PC3</text>
<text x="311.2" y="271.5">17</text>
<text x="513.2" y="271.5">59</text>
<text x="530.6" y="275.1">PD11</text>
<text x="311.2" y="278.8">18</text>
<text x="513.2" y="278.8">58</text>
<text x="286.3" y="282.4">VDD</text>
<text x="311.2" y="286.1">19</text>
<text x="513.2" y="286.1">57</text>
<text x="530.6" y="282.4">PD10</text>
<text x="283.8" y="289.7">VSSA</text>
<text x="311.2" y="293.3">20</text>
<text x="513.2" y="293.3">56</text>
<text x="530.6" y="289.7">PD9</text>
<text x="280.3" y="297">VREF+</text>
<text x="530.6" y="297">PD8</text>
<text x="281.6" y="304.3">VDDA</text>
<text x="311.2" y="300.6">21</text>
<text x="513.2" y="300.6">55</text>
<text x="530.6" y="304.3">PB15</text>
<text x="288.7" y="311.5">PA0</text>
<text x="311.2" y="307.9">22</text>
<text x="513.2" y="307.9">54</text>
<text x="530.6" y="311.5">PB14</text>
<text x="311.2" y="315.2">23</text>
<text x="513.2" y="315.2">53</text>
<text x="727.3" y="312.3">1</text>
<text x="743.1" y="312.3">2</text>
<text x="288.7" y="318.8">PA1</text>
<text x="311.2" y="322.5">24</text>
<text x="513.2" y="322.5">52</text>
<text x="530.6" y="318.8">PB13</text>
<text x="727.3" y="319.6">3</text>
<text x="743.1" y="319.6">4</text>
<text x="288.7" y="326.1">PA2</text>
<text x="311.2" y="329.8">25</text>
<text x="513.2" y="329.8">51</text>
<text x="530.6" y="326.1">PB12</text>
<text x="727.3" y="326.8">5</text>
<text x="743.1" y="326.8">6</text>
<text x="727.3" y="334.1">7</text>
<text x="743.1" y="334.1">8</text>
<text x="107.6" y="364">6</text>
<text x="107.6" y="371.3">5</text>
<text x="107.6" y="378.5">4</text>
<text x="107.6" y="385.8">3</text>
<text x="107.6" y="393.1">2</text>
<text x="107.6" y="400.4">1</text>
<text x="116.3" y="453.5">3</text>
<text x="116.3" y="460.8">2</text>
<text x="116.3" y="468.1">1</text>
<text x="572.1" y="486.3">Title</text>
<text x="572.1" y="508.2">Size</text>
<text x="608.5" y="508.2">Number</text>
<text x="754.3" y="508.2">Revision</text>
<text x="575.7" y="519.1">A4</text>
<text x="572.1" y="530">Date:</text>
<text x="604.9" y="530">7/26/2021</text>
<text x="717.8" y="530">Sheet</text>
<text x="738.4" y="530">of</text>
<text x="572.1" y="537.3">File:</text>
<text x="604.9" y="537.3">C:\Users\..\5.2_STM32.SCHDOC</text>
<text x="717.8" y="537.3">Drawn By:</text>
</g>
<g font-size="6.3">
<text x="52.8" y="45.9" transform="rotate(-90 52.8 45.9)">1</text>
<text x="60.1" y="45.9" transform="rotate(-90 60.1 45.9)">2</text>
<text x="326.1" y="139.8" transform="rotate(-90 326.1 139.8)">VDD</text>
<text x="333.4" y="139.8" transform="rotate(-90 333.4 139.8)">VSS</text>
<text x="340.7" y="139.8" transform="rotate(-90 340.7 139.8)">PE1</text>
<text x="348" y="139.8" transform="rotate(-90 348 139.8)">PE0</text>
<text x="355.2" y="139.8" transform="rotate(-90 355.2 139.8)">PB9</text>
<text x="362.5" y="139.8" transform="rotate(-90 362.5 139.8)">PB8</text>
<text x="369.8" y="139.8" transform="rotate(-90 369.8 139.8)">BOOT0</text>
<text x="377.1" y="139.8" transform="rotate(-90 377.1 139.8)">PB7</text>
<text x="384.4" y="139.8" transform="rotate(-90 384.4 139.8)">PB6</text>
<text x="391.7" y="139.8" transform="rotate(-90 391.7 139.8)">PB5</text>
<text x="399" y="139.8" transform="rotate(-90 399 139.8)">PB4</text>
<text x="406.3" y="139.8" transform="rotate(-90 406.3 139.8)">PB3</text>
<text x="413.5" y="139.8" transform="rotate(-90 413.5 139.8)">PD7</text>
<text x="420.8" y="139.8" transform="rotate(-90 420.8 139.8)">PD6</text>
<text x="428.1" y="139.8" transform="rotate(-90 428.1 139.8)">PD5</text>
<text x="435.4" y="139.8" transform="rotate(-90 435.4 139.8)">PD4</text>
<text x="442.7" y="139.8" transform="rotate(-90 442.7 139.8)">PD3</text>
<text x="450" y="139.8" transform="rotate(-90 450 139.8)">PD2</text>
<text x="457.3" y="139.8" transform="rotate(-90 457.3 139.8)">PD1</text>
<text x="464.6" y="139.8" transform="rotate(-90 464.6 139.8)">PD0</text>
<text x="471.8" y="139.8" transform="rotate(-90 471.8 139.8)">PC12</text>
<text x="479.1" y="139.8" transform="rotate(-90 479.1 139.8)">PC11</text>
<text x="486.4" y="139.8" transform="rotate(-90 486.4 139.8)">PC10</text>
<text x="493.7" y="139.8" transform="rotate(-90 493.7 139.8)">PA15</text>
<text x="501" y="139.8" transform="rotate(-90 501 139.8)">PA14</text>
<text x="329.7" y="157.3" transform="rotate(-90 329.7 157.3)">99</text>
<text x="337" y="157.3" transform="rotate(-90 337 157.3)">99</text>
<text x="344.3" y="157.3" transform="rotate(-90 344.3 157.3)">98</text>
<text x="351.6" y="157.3" transform="rotate(-90 351.6 157.3)">97</text>
<text x="358.9" y="157.3" transform="rotate(-90 358.9 157.3)">96</text>
<text x="366.2" y="157.3" transform="rotate(-90 366.2 157.3)">95</text>
<text x="373.5" y="157.3" transform="rotate(-90 373.5 157.3)">94</text>
<text x="380.7" y="157.3" transform="rotate(-90 380.7 157.3)">93</text>
<text x="388" y="157.3" transform="rotate(-90 388 157.3)">92</text>
<text x="395.3" y="157.3" transform="rotate(-90 395.3 157.3)">91</text>
<text x="402.6" y="157.3" transform="rotate(-90 402.6 157.3)">90</text>
<text x="409.9" y="157.3" transform="rotate(-90 409.9 157.3)">89</text>
<text x="417.2" y="157.3" transform="rotate(-90 417.2 157.3)">88</text>
<text x="424.5" y="157.3" transform="rotate(-90 424.5 157.3)">87</text>
<text x="431.8" y="157.3" transform="rotate(-90 431.8 157.3)">86</text>
<text x="439.1" y="157.3" transform="rotate(-90 439.1 157.3)">85</text>
<text x="446.3" y="157.3" transform="rotate(-90 446.3 157.3)">84</text>
<text x="453.6" y="157.3" transform="rotate(-90 453.6 157.3)">83</text>
<text x="460.9" y="157.3" transform="rotate(-90 460.9 157.3)">82</text>
<text x="468.2" y="157.3" transform="rotate(-90 468.2 157.3)">81</text>
<text x="475.5" y="157.3" transform="rotate(-90 475.5 157.3)">80</text>
<text x="482.8" y="157.3" transform="rotate(-90 482.8 157.3)">79</text>
<text x="490.1" y="157.3" transform="rotate(-90 490.1 157.3)">78</text>
<text x="497.4" y="157.3" transform="rotate(-90 497.4 157.3)">77</text>
<text x="504.6" y="157.3" transform="rotate(-90 504.6 157.3)">76</text>
<text x="40.4" y="191.5" transform="rotate(-90 40.4 191.5)">1</text>
<text x="47.7" y="191.5" transform="rotate(-90 47.7 191.5)">2</text>
<text x="329.7" y="329.9" transform="rotate(-90 329.7 329.9)">26</text>
<text x="337" y="329.9" transform="rotate(-90 337 329.9)">27</text>
<text x="344.3" y="329.9" transform="rotate(-90 344.3 329.9)">28</text>
<text x="351.6" y="329.9" transform="rotate(-90 351.6 329.9)">29</text>
<text x="358.9" y="329.9" transform="rotate(-90 358.9 329.9)">30</text>
<text x="366.2" y="329.9" transform="rotate(-90 366.2 329.9)">31</text>
<text x="373.5" y="329.9" transform="rotate(-90 373.5 329.9)">32</text>
<text x="380.7" y="329.9" transform="rotate(-90 380.7 329.9)">33</text>
<text x="388" y="329.9" transform="rotate(-90 388 329.9)">34</text>
<text x="395.3" y="329.9" transform="rotate(-90 395.3 329.9)">35</text>
<text x="402.6" y="329.9" transform="rotate(-90 402.6 329.9)">36</text>
<text x="409.9" y="329.9" transform="rotate(-90 409.9 329.9)">37</text>
<text x="417.2" y="329.9" transform="rotate(-90 417.2 329.9)">38</text>
<text x="424.5" y="329.9" transform="rotate(-90 424.5 329.9)">39</text>
<text x="431.8" y="329.9" transform="rotate(-90 431.8 329.9)">40</text>
<text x="439.1" y="329.9" transform="rotate(-90 439.1 329.9)">41</text>
<text x="446.3" y="329.9" transform="rotate(-90 446.3 329.9)">42</text>
<text x="453.6" y="329.9" transform="rotate(-90 453.6 329.9)">43</text>
<text x="460.9" y="329.9" transform="rotate(-90 460.9 329.9)">44</text>
<text x="468.2" y="329.9" transform="rotate(-90 468.2 329.9)">45</text>
<text x="475.5" y="329.9" transform="rotate(-90 475.5 329.9)">46</text>
<text x="482.8" y="329.9" transform="rotate(-90 482.8 329.9)">47</text>
<text x="490.1" y="329.9" transform="rotate(-90 490.1 329.9)">48</text>
<text x="497.4" y="329.9" transform="rotate(-90 497.4 329.9)">49</text>
<text x="504.6" y="329.9" transform="rotate(-90 504.6 329.9)">50</text>
<text x="326.1" y="352.4" transform="rotate(-90 326.1 352.4)">PA3</text>
<text x="333.4" y="352.8" transform="rotate(-90 333.4 352.8)">VSS</text>
<text x="348" y="352.4" transform="rotate(-90 348 352.4)">PA4</text>
<text x="355.2" y="352.4" transform="rotate(-90 355.2 352.4)">PA5</text>
<text x="362.5" y="352.4" transform="rotate(-90 362.5 352.4)">PA6</text>
<text x="369.8" y="352.4" transform="rotate(-90 369.8 352.4)">PA7</text>
<text x="377.1" y="352.1" transform="rotate(-90 377.1 352.1)">PC4</text>
<text x="384.4" y="352.1" transform="rotate(-90 384.4 352.1)">PC5</text>
<text x="391.7" y="352.1" transform="rotate(-90 391.7 352.1)">PB0</text>
<text x="399" y="352.1" transform="rotate(-90 399 352.1)">PB1</text>
<text x="406.3" y="352.1" transform="rotate(-90 406.3 352.1)">PB2</text>
<text x="413.5" y="351.7" transform="rotate(-90 413.5 351.7)">PE7</text>
<text x="420.8" y="351.7" transform="rotate(-90 420.8 351.7)">PE8</text>
<text x="428.1" y="351.7" transform="rotate(-90 428.1 351.7)">PE9</text>
<text x="340.7" y="355" transform="rotate(-90 340.7 355)">VDD</text>
<text x="435.4" y="355" transform="rotate(-90 435.4 355)">PE10</text>
<text x="442.7" y="355" transform="rotate(-90 442.7 355)">PE11</text>
<text x="450" y="355" transform="rotate(-90 450 355)">PE12</text>
<text x="457.3" y="355" transform="rotate(-90 457.3 355)">PE13</text>
<text x="464.6" y="355" transform="rotate(-90 464.6 355)">PE14</text>
<text x="471.8" y="355" transform="rotate(-90 471.8 355)">PE15</text>
<text x="479.1" y="355.4" transform="rotate(-90 479.1 355.4)">PB10</text>
<text x="486.4" y="355.4" transform="rotate(-90 486.4 355.4)">PB11</text>
<text x="501" y="355" transform="rotate(-90 501 355)">VDD</text>
<text x="493.7" y="360.1" transform="rotate(-90 493.7 360.1)">CAP_1</text>
<text x="762.6" y="380.1" transform="rotate(-90 762.6 380.1)">1</text>
<text x="769.9" y="380.1" transform="rotate(-90 769.9 380.1)">2</text>
<text x="777.2" y="380.1" transform="rotate(-90 777.2 380.1)">3</text>
<text x="784.5" y="380.1" transform="rotate(-90 784.5 380.1)">4</text>
</g>
<g font-size="6.3" fill="#800000">
<text x="375.6" y="88.8" transform="rotate(-90 375.6 88.8)">SDA</text>
<text x="382.2" y="88.8" transform="rotate(-90 382.2 88.8)">SCL</text>
<text x="394.6" y="101.9" transform="rotate(-90 394.6 101.9)">SPI3.2.mosi_dout</text>
<text x="408.4" y="101.2" transform="rotate(-90 408.4 101.2)">SPI3.3.SCLK</text>
<text x="443.4" y="101.9" transform="rotate(-90 443.4 101.9)">PD2_83</text>
<text x="474.8" y="101.9" transform="rotate(-90 474.8 101.9)">UART_RX</text>
<text x="489.3" y="101.9" transform="rotate(-90 489.3 101.9)">UART4_RX</text>
<text x="452.2" y="102.7" transform="rotate(-90 452.2 102.7)">UART_TX</text>
<text x="501" y="102.7" transform="rotate(-90 501 102.7)">J2.3 _9TCK</text>
<text x="563" y="220.6" transform="rotate(90 563 220.6)">PC8_65</text>
<text x="39" y="226.5" transform="rotate(-90 39 226.5)">SDA</text>
<text x="47" y="225" transform="rotate(-90 47 225)">SCL</text>
<text x="261.2" y="270.2" transform="rotate(-90 261.2 270.2)">RST</text>
<text x="350.9" y="411.4" transform="rotate(-90 350.9 411.4)">UART4_I02</text>
<text x="358.9" y="411.4" transform="rotate(-90 358.9 411.4)">UART4_I00</text>
<text x="748.1" y="413.6" transform="rotate(-90 748.1 413.6)">RST</text>
<text x="790.3" y="439.8" transform="rotate(-90 790.3 439.8)">J2.3 _9TCK</text>
<text x="763.4" y="449.3" transform="rotate(-90 763.4 449.3)">J2.3 _7TMS</text>
</g>
<g font-size="6.3" fill="#000080">
<text x="73.2" y="98.3" transform="rotate(-90 73.2 98.3)">R2.1_PWR</text>
<text x="87" y="98.3" transform="rotate(-90 87 98.3)">1K</text>
<text x="70.3" y="134.7" transform="rotate(-90 70.3 134.7)">D2.1_PWR</text>
<text x="255.4" y="227.2" transform="rotate(-90 255.4 227.2)">1M</text>
<text x="243" y="230.1" transform="rotate(-90 243 230.1)">R2.13</text>
<text x="377.1" y="455.1" transform="rotate(-90 377.1 455.1)">B1.2_button</text>
<text x="393.9" y="451.5" transform="rotate(-90 393.9 451.5)">reset_esp</text>
</g>
</svg>
